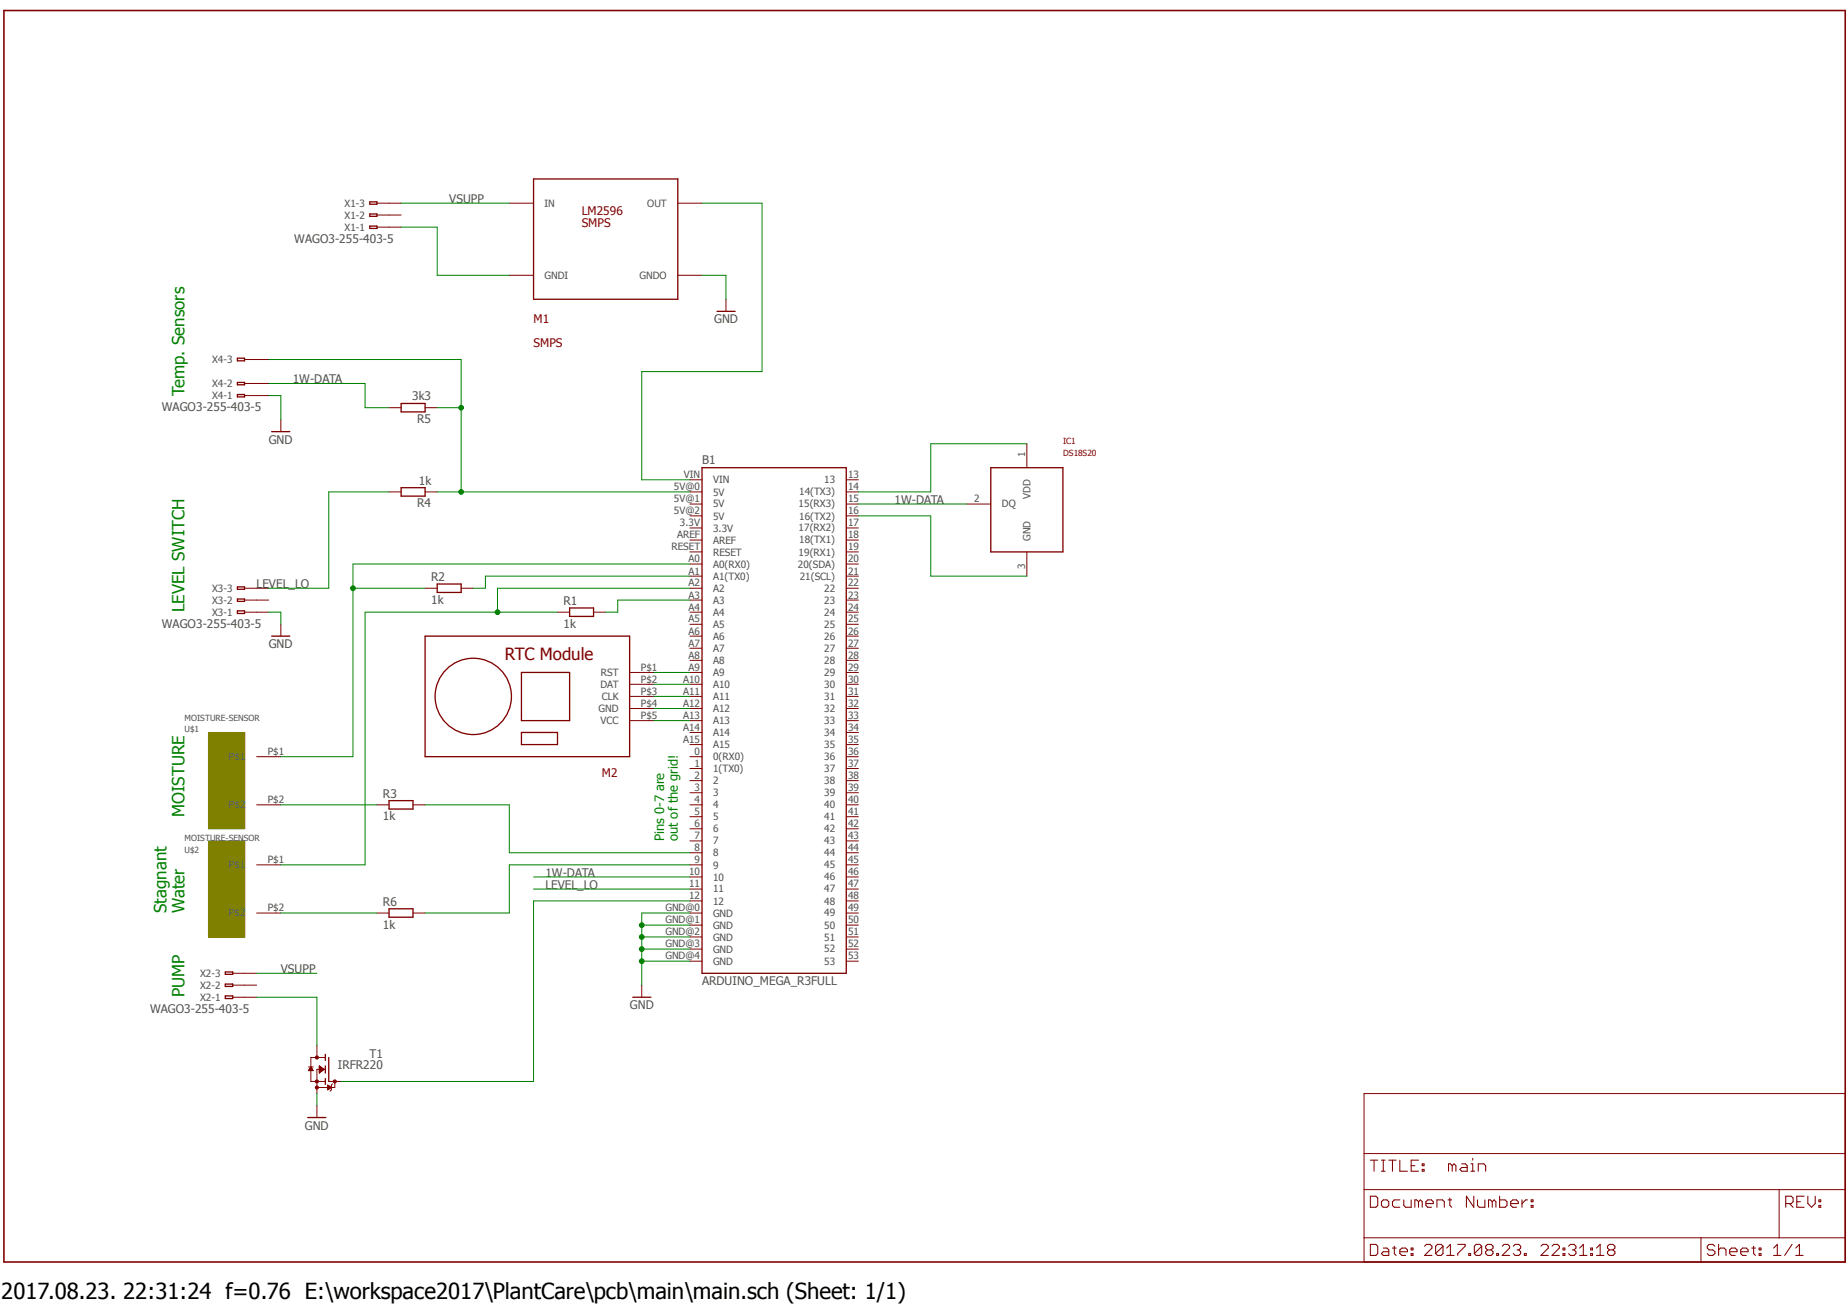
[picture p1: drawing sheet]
<svg xmlns="http://www.w3.org/2000/svg" width="297mm" height="210mm" viewBox="0 0 297 210" stroke-linecap="round" stroke-linejoin="round" font-family="sans-serif">
<path d="M.2 1.4l296.8 202M297 1.4l-296.8 202" fill="none" stroke="#fff" stroke-width=".16"/>
<path d="M33.5 117.8h5.9v15.5h-5.9z" fill-rule="evenodd" fill="#808000"/>
<path d="M33.5 117.8h5.9v15.5h-5.9z" fill="none" stroke="#808000" stroke-width=".16"/>
<path d="M33.5 135.3h5.9v15.4h-5.9z" fill-rule="evenodd" fill="#808000"/>
<path d="M33.5 135.3h5.9v15.4h-5.9z" fill="none" stroke="#808000" stroke-width=".16"/>
<g fill="none" stroke="#800000" stroke-width=".21">
<path d="M59.5 32.5h1.1v.4h-1.1zM59.5 34.4h1.1v.4h-1.1zM59.5 36.4h1.1v.3h-1.1zM85.8 28.8h23.2v19.3h-23.2zM115.3 50.1h2.9M112.9 75.2h23.2v81.3h-23.2zM159.3 75.2h11.6v13.6h-11.6zM38.2 94.4h1.1v.4h-1.1zM38.2 96.4h1.1v.3h-1.1zM38.2 98.3h1.1v.4h-1.1zM70.3 93.9h3.9v1.4h-3.9zM62.6 128.8h3.8v1.3h-3.8z"/>
<path d="M36.2 156.3h1.2v.4h-1.2zM36.2 158.3h1.2v.4h-1.2zM36.2 160.2h1.2v.4h-1.2zM52.3 169.6v1M52.3 171.4v1.2M52.3 173.5v.9M52.9 170.1v3.8"/>
</g>
<g fill="none" stroke="#800000" stroke-width=".16">
<path d="M60.6 32.7h3.9M60.6 36.5h3.9M60.6 34.6h3.9M81.9 32.7h3.9M109 32.7h3.9M81.9 44.3h3.9M109 44.3h3.9M116.8 48.1v2M111 79.1h1.9M111 77.2h1.9M136.1 79.1h1.9M136.1 77.2h1.9"/>
<path d="M165.1 71.4v3.8M39.3 94.6h3.9M39.3 96.5h3.9M39.3 98.5h3.9M68.4 94.6h1.9M74.2 94.6h1.9M111 88.8h1.9M111 81.1h1.9M111 90.7h1.9M111 92.7h1.9M111 94.6h1.9M111 96.5h1.9"/>
<path d="M111 98.5h1.9M111 83h1.9M111 84.9h1.9M111 86.9h1.9M136.1 88.8h1.9M136.1 81.1h1.9M136.1 90.7h1.9M136.1 92.7h1.9M136.1 94.6h1.9M136.1 96.5h1.9M136.1 98.5h1.9M136.1 83h1.9"/>
<path d="M136.1 84.9h1.9M136.1 86.9h1.9M155.5 81.1h3.8M165.1 88.8v3.9M111 100.4h1.9M111 102.3h1.9M111 104.3h1.9M111 106.2h1.9M111 108.2h1.9M111 110.1h1.9M111 112h1.9M111 114h1.9"/>
<path d="M111 115.9h1.9M111 117.8h1.9M111 119.8h1.9M136.1 100.4h1.9M136.1 102.3h1.9M136.1 104.3h1.9M136.1 106.2h1.9M136.1 108.2h1.9M136.1 110.1h1.9M136.1 112h1.9M136.1 114h1.9M136.1 115.9h1.9"/>
<path d="M136.1 117.8h1.9M136.1 119.8h1.9M41.3 129.5h3.9M41.3 121.7h3.9M60.6 129.5h2M66.4 129.5h2M111 123.6h1.9M111 125.6h1.9M111 127.5h1.9M111 129.5h1.9M111 131.4h1.9M111 133.3h1.9"/>
<path d="M111 135.3h1.9M111 137.2h1.9M111 139.1h1.9M111 121.7h1.9M136.1 123.6h1.9M136.1 125.6h1.9M136.1 127.5h1.9M136.1 129.5h1.9M136.1 131.4h1.9M136.1 133.3h1.9M136.1 135.3h1.9M136.1 137.2h1.9"/>
<path d="M136.1 139.1h1.9M136.1 121.7h1.9M37.4 158.5h3.9M37.4 156.5h3.9M111 141.1h1.9M111 154.6h1.9M111 143h1.9M111 144.9h1.9M111 146.9h1.9M111 148.8h1.9M111 150.7h1.9M111 152.7h1.9"/>
<path d="M136.1 141.1h1.9M136.1 154.6h1.9M136.1 143h1.9M136.1 144.9h1.9M136.1 146.9h1.9M136.1 148.8h1.9M136.1 150.7h1.9M136.1 152.7h1.9M37.4 160.4h3.9M49.6 171.6h.8M52.3 172h-1.3v1.9M52.3 170.1h-2.3v3.8h2.3"/>
</g>
<circle cx="51" cy="174" r=".25" fill="#800000"/>
<circle cx="51" cy="174" r=".25" fill="none" stroke="#800000" stroke-width=".16"/>
<circle cx="51" cy="170.1" r=".25" fill="#800000"/>
<g fill="none" stroke="#800000" stroke-width=".16">
<path d="M49.6 172.2h.7M49.7 172.1h.6M49.7 172h.6M49.7 172h.5M49.8 171.9h.4M49.9 171.8h.2M49.9 171.7h.2M49.9 171.7h.1M50 171.6l.4 .6h-.8zM50 171.7h.1M51 168.1v2M51 173.9v2"/>
<path d="M51.3 172.2h.5M51.3 172.2h.6M51.3 172.1h.7M51.3 172h.8M51.3 171.9h.7M51.3 171.9h.6M51.3 171.8h.6M51.3 171.7h.5M51.3 171.7h.4M51.3 171.7h.3M51.3 171.4l.8 .6M51.3 171.4v1.2"/>
<path d="M51.3 172.6h.1M51.3 172.5h.1M51.3 172.5h.2M51.3 172.4h.3M51.3 172.3h.4M51.3 172.3h.5M51.3 171.6h.3M51.3 171.5h.2M51.3 171.4h.1M52.1 172l-.8 .6M52.7 174.5l.6 .4-.6 .4zM52.7 175.3h.1"/>
<path d="M52.7 175.2h.2M52.7 175.1h.3M52.7 175h.4M52.7 175h.5M52.7 174.9h.6M52.7 174.8h.5M52.7 174.8h.4M52.7 174.7h.3M52.7 174.7h.2M52.7 174.6h.1M52.7 174.5h.1M52.9 173.9h1.9"/>
<path d="M53.5 174.3l-.2 .2v.8l-.2 .2M53.8 173.9v1h-2.8"/>
<circle cx="51" cy="170.1" r=".25"/>
</g>
<circle cx="53.8" cy="174" r=".25" fill="#800000"/>
<circle cx="53.8" cy="174" r=".25" fill="none" stroke="#800000" stroke-width=".16"/>
<circle cx="51" cy="174.9" r=".25" fill="#800000"/>
<g fill="none" stroke="#800000" stroke-width=".16">
<path d="M39.3 57.8h3.9M39.3 63.6h3.9M39.3 61.7h3.9M45.2 67.5v1.9M62.6 79.1h1.9M62.6 65.6h1.9M68.4 79.1h1.9M68.4 65.6h1.9M89.7 98.5h1.9M95.5 98.5h1.9M45.2 100.4v1.9M101.3 115.9h3.9"/>
<path d="M101.3 114h3.9M101.3 112h3.9M101.3 110.1h3.9M101.3 108.2h3.9M41.3 139.1h3.9M41.3 146.9h3.9M60.6 146.9h2M66.4 146.9h2M103.2 158.5v1.9M51 177.8v1.9M219.4 175.9h77.4v27.1h-77.4zM219.4 191.3h77.4"/>
<path d="M219.4 199.1h77.4M219.4 185.5h77.4M273.6 199.1v3.9M286.1 191.3v7.8"/>
<circle cx="51" cy="174.9" r=".25"/>
</g>
<g fill="none" stroke="#800000" stroke-width=".21">
<path d="M38.2 57.6h1.1v.4h-1.1zM38.2 61.5h1.1v.4h-1.1zM38.2 63.5h1.1v.3h-1.1zM43.7 69.4h2.9M64.5 78.4h3.9v1.4h-3.9zM64.5 64.9h3.9v1.4h-3.9zM91.6 97.8h3.9v1.3h-3.9zM43.7 102.3h2.9M68.4 102.3h32.9v19.4h-32.9zM83.9 117.8h5.8v2h-5.8zM83.9 108.2h7.7v7.7h-7.7zM62.6 146.2h3.8v1.3h-3.8z"/>
<path d="M49.5 179.7h2.9M101.8 160.4h2.9"/>
<circle cx="76.1" cy="112" r="6.1"/>
</g>
<path d="M.6 1.7h296.2v201.3h-296.2z" fill="none" stroke="#800000" stroke-width=".25"/>
<g fill="none" stroke="#800000" stroke-width=".17">
<path d="M220.4 192.4h.9l.3 .3v1.2l-.3 .3h-.9zM220.4 186.6h1.2M221 186.6v1.8M222.2 193.3l.3-.3h.6l.2 .3v.6l-.2 .3h-.6l-.3-.3zM222.2 186.6h.6M222.2 188.4h.6M222.5 186.6v1.8M223.3 186.6h1.2M223.9 186.6v1.8M225.1 186.6v1.8h1.3M225.1 193h-.9l-.3 .3v.6l.3 .3h.9M225.8 193v.9l.3 .3h.8v-1.2"/>
<path d="M226.9 187.5h.6M228.1 186.6h-1.2v1.8h1.2M228.1 193.3l.3-.3 .3 .3v.9M228.1 193.3l-.3-.3h-.3v1.2M228.1 193.3v.9M228.7 188.1h.3v.3h-.3zM228.7 187.2h.3v.3h-.3zM229.3 193.6h1.2v-.3l-.3-.3h-.6l-.3 .3v.6l.3 .3h.6M231.1 194.2v-1.2h.9l.3 .3v.9M232.9 193h.6M233.2 192.7v1.2l.3 .3M233.5 187.5l-.2-.3h-.3v1.2"/>
<path d="M233.5 187.5v.9M233.5 187.5l.3-.3 .3 .3v.9M235.1 187.2h.6l.3 .3v.9h-.9l-.3-.3 .3-.3h.9M236.6 188.4h.5M236.6 187.2h.3v1.2M236.9 186.3v.3M237 192.4v1.8l-1.2-1.8v1.8M237.6 193v.9l.3 .3h.9v-1.2M237.7 188.4v-1.2h.9l.3 .3v.9M240 193.3l-.3-.3h-.3v1.2M240 193.3v.9M240 193.3l.3-.3 .3 .3v.9"/>
<path d="M241.2 192.4v1.8h.9l.3-.3v-.6l-.3-.3h-.9M242.9 193.6h1.3v-.3l-.3-.3h-.6l-.4 .3v.6l.4 .3h.6M244.8 193v1.2M245.7 193h-.3l-.6 .6M246.2 193.9h.3v.3h-.3zM246.2 193h.3v.3h-.3zM287.2 193.6h.9l.3-.3v-.6l-.3-.3h-.9v1.8M287.8 193.6l.6 .6M289 193.3h.6M290.1 192.4h-1.1v1.8h1.1M290.7 192.4v1.2l.6 .6 .6-.6v-1.2M292.5 193.9h.3v.3h-.3z"/>
<path d="M292.5 193h.3v.3h-.3zM220.4 200.2h.9l.3 .2v1.2l-.3 .3h-.9zM222.5 200.7h.6l.2 .3v.9h-.8l-.3-.3 .3-.3h.8M223.9 200.7h.6M224.2 200.4v1.2l.3 .3M225.1 201.3h1.3v-.3l-.3-.3h-.6l-.4 .3v.6l.4 .3h.6M226.9 201.6h.3v.3h-.3zM226.9 200.7h.3v.3h-.3zM229.1 200.4l.3-.2h.6l.3 .2v.3l-1.2 1.2h1.2M232.1 200.4v1.2l-.3 .3h-.6l-.3-.3M232.1 200.4l-.3-.2h-.6l-.3 .2v1.2M232.1 200.4l-1.2 1.2"/>
<path d="M232.7 201.9h1.1M232.7 200.7l.6-.5v1.7M234.4 200.2h1.2v.2l-1.2 1.2v.3M236.2 201.6h.3v.3h-.3zM238.3 200.4v1.2l-.3 .3h-.6l-.3-.3M238.3 200.4l-.3-.2h-.6l-.3 .2v1.2M238.3 200.4l-1.2 1.2M239.2 201l-.3 .3v.3l.3 .3h.6l.3-.3v-.3l-.3-.3M239.2 201l-.3-.3v-.3l.3-.2h.6l.3 .2v.3l-.3 .3M239.2 201h.6M240.7 201.6h.3v.3h-.3zM241.6 200.4l.3-.2h.6l.3 .2v.3l-1.2 1.2h1.2"/>
<path d="M243.4 200.4l.3-.2h.6l.3 .2v.3l-.3 .3M244 201h.3M244.3 201l.3 .3v.3l-.3 .3h-.6l-.3-.3M245.1 201.6h.3v.3h-.3zM247.8 200.4l.3-.2h.6l.3 .2v.3l-1.2 1.2h1.2M249.6 200.4l.3-.2h.6l.3 .2v.3l-1.2 1.2h1.2M251.4 201.6h.3v.3h-.3zM251.4 200.7h.3v.3h-.3zM252.3 200.4l.3-.2h.5l.3 .2v.3l-.3 .3M252.9 201h.2M253.1 201l.3 .3v.3l-.3 .3h-.5l-.3-.3M254 201.9h1.2"/>
<path d="M254 200.7l.6-.5v1.7M255.8 201.6h.3v.3h-.3zM255.8 200.7h.3v.3h-.3zM256.7 201.9h1.2M256.7 200.7l.6-.5v1.7M258.8 201l-.3 .3v.3l.3 .3h.6l.3-.3v-.3l-.3-.3M258.8 201l-.3-.3v-.3l.3-.2h.6l.3 .2v.3l-.3 .3M258.8 201h.6M275.8 200.4l-.3-.2h-.6l-.3 .2v.3l.3 .3h.6l.3 .3v.3l-.3 .3h-.6l-.3-.3M276.4 201l.3-.3h.6l.3 .3v.9M276.4 200.2v1.7M278.2 201.3h1.2v-.3l-.3-.3h-.6l-.3 .3v.6l.3 .3h.6"/>
<path d="M279.9 201.3h1.2v-.3l-.3-.3h-.6l-.3 .3v.6l.3 .3h.6M281.7 200.7h.6M282 200.4v1.2l.3 .3M282.9 201.6h.3v.3h-.3zM282.9 200.7h.3v.3h-.3zM285.2 201.9h1.2M285.2 200.7l.6-.5v1.7M288.2 200.2l-1.2 1.7M288.8 201.9h1.2M288.8 200.7l.6-.5v1.7"/>
</g>
<path d="M64.5 36.5h5.8v7.8h11.6M43.2 61.7h15.5v3.9h3.9M165.1 71.4h-15.4v7.7h-11.7M56.8 94.6h11.6M111 90.7h-54.2v31h-11.6M138 81.1h17.5M138 83h11.7v9.7h15.4M45.2 129.5h15.4M85.8 141.1h25.2" fill="none" stroke="#008000" stroke-width=".16"/>
<circle cx="56.8" cy="94.6" r=".38" fill="#008000"/>
<g fill="none" stroke="#008000" stroke-width=".16">
<path d="M112.9 44.3h3.9v3.8M103.2 148.8h7.8M111 146.9h-7.8v11.6"/>
<circle cx="56.8" cy="94.6" r=".38"/>
</g>
<circle cx="103.2" cy="148.8" r=".38" fill="#008000"/>
<g fill="none" stroke="#008000" stroke-width=".16">
<path d="M103.2 150.7h7.8"/>
<circle cx="103.2" cy="148.8" r=".38"/>
</g>
<circle cx="103.2" cy="150.7" r=".38" fill="#008000"/>
<g fill="none" stroke="#008000" stroke-width=".16">
<path d="M103.2 152.7h7.8"/>
<circle cx="103.2" cy="150.7" r=".38"/>
</g>
<circle cx="103.2" cy="152.7" r=".38" fill="#008000"/>
<g fill="none" stroke="#008000" stroke-width=".16">
<path d="M103.2 154.6h7.8"/>
<circle cx="103.2" cy="152.7" r=".38"/>
</g>
<circle cx="103.2" cy="154.6" r=".38" fill="#008000"/>
<g fill="none" stroke="#008000" stroke-width=".16">
<path d="M64.5 32.7h17.4M112.9 32.7h9.7v27.1h-19.4v17.4h7.8M43.2 57.8h31v7.8M43.2 63.6h2v3.9M62.6 79.1h-9.7v15.5h-9.7M70.3 79.1h40.7M43.2 98.5h2v1.9M41.3 156.5h9.7M85.8 143h25.2M111 144.9h-25.2v29h-31M41.3 160.4h9.7v7.7M51 175.9v1.9"/>
<circle cx="103.2" cy="154.6" r=".38"/>
</g>
<circle cx="74.2" cy="79.1" r=".38" fill="#008000"/>
<g fill="none" stroke="#008000" stroke-width=".16">
<path d="M70.3 65.6h3.9v13.5"/>
<circle cx="74.2" cy="79.1" r=".38"/>
</g>
<circle cx="74.2" cy="65.6" r=".38" fill="#008000"/>
<g fill="none" stroke="#008000" stroke-width=".16">
<path d="M89.7 98.5h-31v40.6h-13.5M111 94.6h-31v3.9M105.2 108.2h5.8M105.2 110.1h5.8M105.2 112h5.8M105.2 114h5.8M105.2 115.9h5.8M111 139.1h-29.1v7.8h-13.5M45.2 146.9h15.4"/>
<circle cx="74.2" cy="65.6" r=".38"/>
</g>
<circle cx="80" cy="98.5" r=".38" fill="#008000"/>
<g fill="none" stroke="#008000" stroke-width=".16">
<path d="M111 92.7h-32.9v1.9h-2M111 96.5h-11.6v2h-2M68.4 129.5h13.5v7.7h29.1"/>
<circle cx="80" cy="98.5" r=".38"/>
</g>
<text font-size="3.6" x=".2" y="208.9">2017.08.23. 22:31:24 f=0.76 E:\workspace2017\PlantCare\pcb\main\main.sch (Sheet: 1/1)</text>
<g font-size="2.7" fill="#008000">
<text x="29.7" y="63.6" transform="rotate(-90 29.7 63.6)">Temp. Sensors</text>
<text x="29.7" y="98.5" transform="rotate(-90 29.7 98.5)">LEVEL SWITCH</text>
<text x="29.7" y="131.4" transform="rotate(-90 29.7 131.4)">MOISTURE</text>
<text x="26.8" y="146.9" transform="rotate(-90 26.8 146.9)">Stagnant</text>
<text x="29.7" y="146.9" transform="rotate(-90 29.7 146.9)">Water</text>
<text x="29.7" y="160.4" transform="rotate(-90 29.7 160.4)">PUMP</text>
</g>
<text font-size="2.7" fill="#800000" x="81.2" y="106.2">RTC Module</text>
<g font-size="2.1" fill="#008000">
<text x="106.8" y="135.3" transform="rotate(-90 106.8 135.3)">Pins 0-7 are</text>
<text x="109" y="135.3" transform="rotate(-90 109 135.3)">out of the grid!</text>
</g>
<g font-size="1.9" fill="#505050">
<text x="72.3" y="32.7">VSUPP</text>
<text x="47.3" y="39.1">WAGO3-255-403-5</text>
<text x="114.8" y="52">GND</text>
<text x="47.1" y="61.7">1W-DATA</text>
<text x="66.3" y="64.4">3k3</text>
<text x="26" y="66.2">WAGO3-255-403-5</text>
<text x="43.2" y="71.4">GND</text>
<text x="67.1" y="68.1">R5</text>
<text x="67.3" y="78">1k</text>
<text x="112.9" y="74.7">B1</text>
<text x="67.1" y="81.6">R4</text>
<text x="143.8" y="81.1">1W-DATA</text>
<text x="41.3" y="94.6">LEVEL_LO</text>
<text x="69.3" y="93.5">R2</text>
<text x="26" y="101">WAGO3-255-403-5</text>
<text x="69.3" y="97.1">1k</text>
<text x="90.6" y="97.3">R1</text>
<text x="90.6" y="101">1k</text>
<text x="43.2" y="104.3">GND</text>
<text x="61.6" y="132">1k</text>
<text x="61.6" y="128.3">R3</text>
<text x="87.7" y="143">LEVEL_LO</text>
<text x="87.7" y="141.1">1W-DATA</text>
<text x="61.6" y="145.7">R6</text>
<text x="61.6" y="149.4">1k</text>
<text x="45.2" y="156.5">VSUPP</text>
<text x="112.9" y="158.5">ARDUINO_MEGA_R3FULL</text>
<text x="24.1" y="162.9">WAGO3-255-403-5</text>
<text x="101.3" y="162.3">GND</text>
<text x="54.4" y="172">IRFR220</text>
<text x="59.4" y="170.1">T1</text>
<text x="49" y="181.7">GND</text>
</g>
<g font-size="1.9" fill="#800000">
<text x="93.6" y="34.5">LM2596</text>
<text x="93.6" y="36.5">SMPS</text>
<text x="85.8" y="52">M1</text>
<text x="85.8" y="55.9">SMPS</text>
<text x="96.8" y="125">M2</text>
</g>
<g font-size="1.6" fill="#505050">
<text x="55.4" y="35.2">X1-2</text>
<text x="55.4" y="33.2">X1-3</text>
<text x="87.6" y="33.2">IN</text>
<text x="104.1" y="33.2">OUT</text>
<text x="55.4" y="37.1">X1-1</text>
<text x="87.6" y="44.9">GNDI</text>
<text x="102.9" y="44.8">GNDO</text>
<text x="34.1" y="58.4">X4-3</text>
<text x="34.1" y="64.2">X4-1</text>
<text x="34.1" y="62.3">X4-2</text>
<text x="110" y="76.9">VIN</text>
<text x="114.7" y="77.8">VIN</text>
<text x="132.5" y="77.8">13</text>
<text x="136.4" y="76.9">13</text>
<text x="164.9" y="73.4" transform="rotate(-90 164.9 73.4)">1</text>
<text x="108.4" y="78.9">5V@0</text>
<text x="108.4" y="80.8">5V@1</text>
<text x="108.4" y="82.7">5V@2</text>
<text x="114.7" y="79.7">5V</text>
<text x="114.7" y="81.6">5V</text>
<text x="114.7" y="83.6">5V</text>
<text x="128.4" y="81.6">15(RX3)</text>
<text x="128.5" y="83.6">16(TX2)</text>
<text x="128.5" y="79.7">14(TX3)</text>
<text x="136.4" y="82.7">16</text>
<text x="136.4" y="80.8">15</text>
<text x="136.4" y="78.9">14</text>
<text x="156.7" y="80.8">2</text>
<text x="161.1" y="81.6">DQ</text>
<text x="165.7" y="80.2" transform="rotate(-90 165.7 80.2)">VDD</text>
<text x="108" y="88.5">RESET</text>
<text x="108.9" y="86.6">AREF</text>
<text x="109.3" y="84.7">3.3V</text>
<text x="114.7" y="87.5">AREF</text>
<text x="114.7" y="89.4">RESET</text>
<text x="114.7" y="85.5">3.3V</text>
<text x="128.4" y="85.5">17(RX2)</text>
<text x="128.4" y="89.4">19(RX1)</text>
<text x="128.5" y="87.4">18(TX1)</text>
<text x="136.4" y="84.7">17</text>
<text x="136.4" y="86.6">18</text>
<text x="136.4" y="88.5">19</text>
<text x="165.7" y="87" transform="rotate(-90 165.7 87)">GND</text>
<text x="34.1" y="95.2">X3-3</text>
<text x="110.7" y="90.5">A0</text>
<text x="110.7" y="92.4">A1</text>
<text x="110.7" y="94.3">A2</text>
<text x="114.7" y="91.3">A0(RX0)</text>
<text x="114.7" y="93.3">A1(TX0)</text>
<text x="114.7" y="95.2">A2</text>
<text x="128.3" y="91.3">20(SDA)</text>
<text x="128.6" y="93.2">21(SCL)</text>
<text x="132.5" y="95.2">22</text>
<text x="136.4" y="94.3">22</text>
<text x="136.4" y="92.4">21</text>
<text x="136.4" y="90.5">20</text>
<text x="164.9" y="91.5" transform="rotate(-90 164.9 91.5)">3</text>
<text x="34.1" y="99">X3-1</text>
<text x="34.1" y="97.1">X3-2</text>
<text x="110.7" y="96.3">A3</text>
<text x="110.7" y="98.2">A4</text>
<text x="110.7" y="100.1">A5</text>
<text x="114.7" y="97.1">A3</text>
<text x="114.7" y="99.1">A4</text>
<text x="114.7" y="101">A5</text>
<text x="132.5" y="97.1">23</text>
<text x="132.5" y="99">24</text>
<text x="132.5" y="101">25</text>
<text x="136.4" y="96.3">23</text>
<text x="136.4" y="98.2">24</text>
<text x="136.4" y="100.1">25</text>
<text x="103.1" y="107.9">P$1</text>
<text x="110.7" y="102.1">A6</text>
<text x="110.7" y="104">A7</text>
<text x="110.7" y="106">A8</text>
<text x="110.7" y="107.9">A9</text>
<text x="114.7" y="102.9">A6</text>
<text x="114.7" y="104.9">A7</text>
<text x="114.7" y="106.8">A8</text>
<text x="132.5" y="102.9">26</text>
<text x="132.5" y="104.9">27</text>
<text x="132.5" y="106.8">28</text>
<text x="136.4" y="102.1">26</text>
<text x="136.4" y="104">27</text>
<text x="136.4" y="106">28</text>
<text x="136.4" y="107.9">29</text>
<text x="96.6" y="110.7">DAT</text>
<text x="96.6" y="108.7">RST</text>
<text x="96.8" y="112.6">CLK</text>
<text x="103.1" y="113.7">P$4</text>
<text x="103.1" y="111.8">P$3</text>
<text x="103.1" y="109.8">P$2</text>
<text x="109.9" y="109.8">A10</text>
<text x="109.9" y="111.8">A11</text>
<text x="109.9" y="113.7">A12</text>
<text x="114.7" y="108.7">A9</text>
<text x="114.7" y="110.7">A10</text>
<text x="114.7" y="112.6">A11</text>
<text x="132.5" y="108.7">29</text>
<text x="132.5" y="110.7">30</text>
<text x="132.5" y="112.6">31</text>
<text x="136.4" y="109.8">30</text>
<text x="136.4" y="111.8">31</text>
<text x="136.4" y="113.7">32</text>
<text x="96.3" y="114.5">GND</text>
<text x="96.6" y="116.5">VCC</text>
<text x="103.1" y="115.6">P$5</text>
<text x="109.9" y="115.6">A13</text>
<text x="109.9" y="117.6">A14</text>
<text x="109.9" y="119.5">A15</text>
<text x="114.7" y="114.6">A12</text>
<text x="114.7" y="116.5">A13</text>
<text x="114.7" y="118.4">A14</text>
<text x="132.5" y="114.5">32</text>
<text x="132.5" y="116.5">33</text>
<text x="132.5" y="118.4">34</text>
<text x="136.4" y="115.6">33</text>
<text x="136.4" y="117.6">34</text>
<text x="136.4" y="119.5">35</text>
<text x="36.8" y="122.3">P$1</text>
<text x="43" y="121.4">P$1</text>
<text x="111.7" y="123.4">1</text>
<text x="111.7" y="125.3">2</text>
<text x="111.7" y="121.4">0</text>
<text x="114.7" y="120.4">A15</text>
<text x="114.7" y="124.2">1(TX0)</text>
<text x="114.7" y="122.3">0(RX0)</text>
<text x="132.5" y="120.3">35</text>
<text x="132.5" y="122.3">36</text>
<text x="132.5" y="124.2">37</text>
<text x="136.4" y="121.4">36</text>
<text x="136.4" y="123.4">37</text>
<text x="136.4" y="125.3">38</text>
<text x="36.8" y="130">P$2</text>
<text x="43" y="129.2">P$2</text>
<text x="111.7" y="127.2">3</text>
<text x="111.7" y="129.2">4</text>
<text x="111.7" y="131.1">5</text>
<text x="114.7" y="126.2">2</text>
<text x="114.7" y="128.1">3</text>
<text x="114.7" y="130">4</text>
<text x="114.7" y="132">5</text>
<text x="132.5" y="126.1">38</text>
<text x="132.5" y="130">40</text>
<text x="132.5" y="128.1">39</text>
<text x="132.5" y="132">41</text>
<text x="136.4" y="129.2">40</text>
<text x="136.4" y="127.2">39</text>
<text x="136.4" y="131.1">41</text>
<text x="111.7" y="133.1">6</text>
<text x="111.7" y="135">7</text>
<text x="111.7" y="136.9">8</text>
<text x="114.7" y="133.9">6</text>
<text x="114.7" y="135.8">7</text>
<text x="114.7" y="137.8">8</text>
<text x="132.5" y="133.9">42</text>
<text x="132.5" y="135.8">43</text>
<text x="132.5" y="137.8">44</text>
<text x="136.4" y="133.1">42</text>
<text x="136.4" y="135">43</text>
<text x="136.4" y="136.9">44</text>
<text x="36.8" y="139.7">P$1</text>
<text x="43" y="138.9">P$1</text>
<text x="110.8" y="140.8">10</text>
<text x="110.8" y="142.7">11</text>
<text x="111.7" y="138.9">9</text>
<text x="114.7" y="139.7">9</text>
<text x="114.7" y="141.6">10</text>
<text x="114.7" y="143.6">11</text>
<text x="132.5" y="139.7">45</text>
<text x="132.5" y="141.6">46</text>
<text x="132.5" y="143.6">47</text>
<text x="136.4" y="138.9">45</text>
<text x="136.4" y="140.8">46</text>
<text x="136.4" y="142.7">47</text>
<text x="36.8" y="147.4">P$2</text>
<text x="43" y="146.6">P$2</text>
<text x="107" y="146.6">GND@0</text>
<text x="107" y="148.5">GND@1</text>
<text x="110.8" y="144.7">12</text>
<text x="114.7" y="145.5">12</text>
<text x="114.7" y="147.4">GND</text>
<text x="114.7" y="149.4">GND</text>
<text x="132.5" y="145.5">48</text>
<text x="132.5" y="149.4">50</text>
<text x="132.5" y="147.4">49</text>
<text x="136.4" y="144.7">48</text>
<text x="136.4" y="148.5">50</text>
<text x="136.4" y="146.6">49</text>
<text x="107" y="154.3">GND@4</text>
<text x="107" y="150.5">GND@2</text>
<text x="107" y="152.4">GND@3</text>
<text x="114.7" y="155.2">GND</text>
<text x="114.7" y="151.3">GND</text>
<text x="114.7" y="153.2">GND</text>
<text x="132.5" y="155.2">53</text>
<text x="132.5" y="153.2">52</text>
<text x="132.5" y="151.3">51</text>
<text x="136.4" y="154.3">53</text>
<text x="136.4" y="152.4">52</text>
<text x="136.4" y="150.5">51</text>
<text x="32.2" y="161">X2-1</text>
<text x="32.2" y="159">X2-2</text>
<text x="32.2" y="157.1">X2-3</text>
</g>
<g font-size="1.4" fill="#800000">
<text x="171" y="71.4">IC1</text>
<text x="171" y="73.3">DS18S20</text>
</g>
<g font-size="1.4" fill="#505050">
<text x="29.7" y="117.8">U$1</text>
<text x="29.7" y="115.9">MOISTURE-SENSOR</text>
<text x="29.7" y="137.2">U$2</text>
<text x="29.7" y="135.3">MOISTURE-SENSOR</text>
</g>
</svg>
